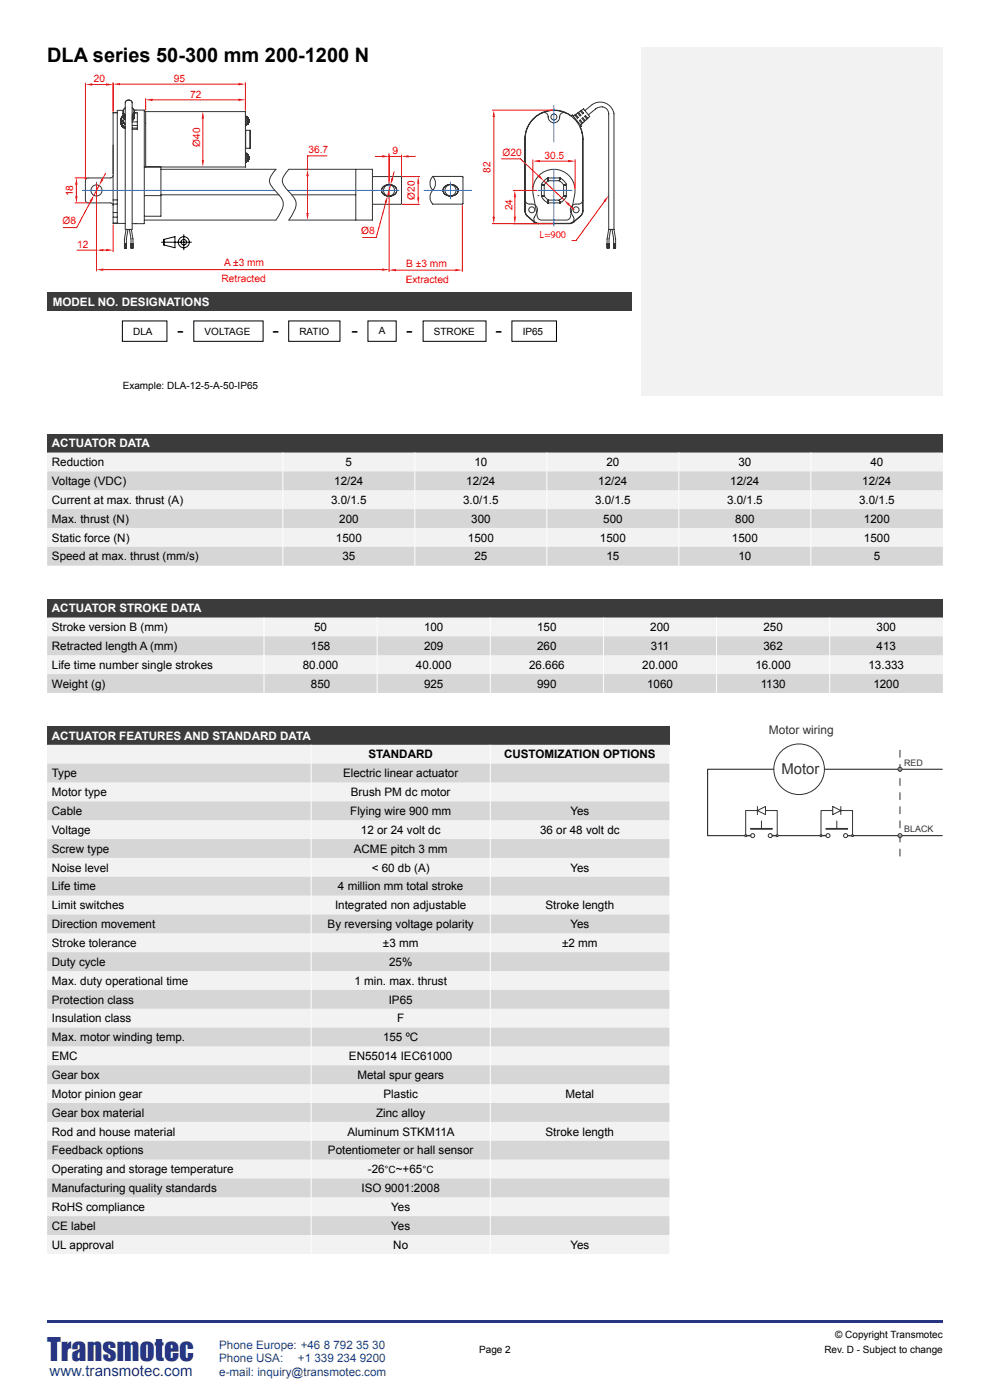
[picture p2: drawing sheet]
<svg xmlns="http://www.w3.org/2000/svg" width="210mm" height="297mm" viewBox="0 0 210 297" stroke-linecap="round" stroke-linejoin="round" font-family="sans-serif">
<path d="M10 280h190v.5h-190z" fill="#283583"/>
<path d="M136 10h64v74h-64z" fill="#f2f2f2"/>
<g fill="#3c3b3b">
<path d="M10 62h124v4h-124z"/>
<path d="M10 92h190v4h-190z"/>
</g>
<path d="M10 96h50v4h-50zM60 96h28v4h-28zM88 96h28v4h-28zM116 96h28v4h-28zM144 96h28v4h-28zM172 96h28v4h-28zM10 104h50v4h-50zM60 104h28v4h-28zM88 104h28v4h-28zM116 104h28v4h-28zM144 104h28v4h-28zM172 104h28v4h-28zM10 112h50v4h-50zM60 112h28v4h-28zM88 112h28v4h-28zM116 112h28v4h-28zM144 112h28v4h-28zM172 112h28v4h-28z" fill="#f2f2f2"/>
<path d="M10 100h50v4h-50zM60 100h28v4h-28zM88 100h28v4h-28zM116 100h28v4h-28zM144 100h28v4h-28zM172 100h28v4h-28zM10 108h50v4h-50zM60 108h28v4h-28zM88 108h28v4h-28zM116 108h28v4h-28zM144 108h28v4h-28zM172 108h28v4h-28zM10 116h50v4h-50zM60 116h28v4h-28zM88 116h28v4h-28zM116 116h28v4h-28zM144 116h28v4h-28zM172 116h28v4h-28z" fill="#d6d6d6"/>
<path d="M60 96v24M88 96v24M116 96v24M144 96v24M172 96v24" fill="none" stroke="#fff" stroke-width=".21"/>
<path d="M10 127h190v4h-190z" fill="#3c3b3b"/>
<path d="M10 131h46v4h-46zM56 131h24v4h-24zM80 131h24v4h-24zM104 131h24v4h-24zM128 131h24v4h-24zM152 131h24v4h-24zM176 131h24v4h-24zM10 139h46v4h-46zM56 139h24v4h-24zM80 139h24v4h-24zM104 139h24v4h-24zM128 139h24v4h-24zM152 139h24v4h-24zM176 139h24v4h-24z" fill="#f2f2f2"/>
<path d="M10 135h46v4h-46zM56 135h24v4h-24zM80 135h24v4h-24zM104 135h24v4h-24zM128 135h24v4h-24zM152 135h24v4h-24zM176 135h24v4h-24zM10 143h46v4h-46zM56 143h24v4h-24zM80 143h24v4h-24zM104 143h24v4h-24zM128 143h24v4h-24zM152 143h24v4h-24zM176 143h24v4h-24z" fill="#d6d6d6"/>
<path d="M56 131v16M80 131v16M104 131v16M128 131v16M152 131v16M176 131v16" fill="none" stroke="#fff" stroke-width=".21"/>
<path d="M10 154h132v4h-132z" fill="#3c3b3b"/>
<path d="M10 158h56v4h-56zM66 158h38v4h-38zM104 158h38v4h-38zM10 166h56v4h-56zM66 166h38v4h-38zM104 166h38v4h-38zM10 174h56v4h-56zM66 174h38v4h-38zM104 174h38v4h-38zM10 182h56v4h-56zM66 182h38v4h-38zM104 182h38v4h-38zM10 190h56v4h-56zM66 190h38v4h-38zM104 190h38v4h-38zM10 198h56v4h-56zM66 198h38v4h-38zM104 198h38v4h-38zM10 206h56v4h-56zM66 206h38v4h-38zM104 206h38v4h-38zM10 214h56v4h-56zM66 214h38v4h-38zM104 214h38v4h-38zM10 222h56v4h-56zM66 222h38v4h-38zM104 222h38v4h-38zM10 230h56v4h-56zM66 230h38v4h-38zM104 230h38v4h-38zM10 238h56v4h-56zM66 238h38v4h-38zM104 238h38v4h-38zM10 246h56v4h-56zM66 246h38v4h-38zM104 246h38v4h-38zM10 254h56v4h-56zM66 254h38v4h-38zM104 254h38v4h-38zM10 262h56v4h-56zM66 262h38v4h-38zM104 262h38v4h-38z" fill="#f2f2f2"/>
<path d="M10 162h56v4h-56zM66 162h38v4h-38zM104 162h38v4h-38zM10 170h56v4h-56zM66 170h38v4h-38zM104 170h38v4h-38zM10 178h56v4h-56zM66 178h38v4h-38zM104 178h38v4h-38zM10 186h56v4h-56zM66 186h38v4h-38zM104 186h38v4h-38zM10 194h56v4h-56zM66 194h38v4h-38zM104 194h38v4h-38zM10 202h56v4h-56zM66 202h38v4h-38zM104 202h38v4h-38zM10 210h56v4h-56zM66 210h38v4h-38zM104 210h38v4h-38zM10 218h56v4h-56zM66 218h38v4h-38zM104 218h38v4h-38zM10 226h56v4h-56zM66 226h38v4h-38zM104 226h38v4h-38zM10 234h56v4h-56zM66 234h38v4h-38zM104 234h38v4h-38zM10 242h56v4h-56zM66 242h38v4h-38zM104 242h38v4h-38zM10 250h56v4h-56zM66 250h38v4h-38zM104 250h38v4h-38zM10 258h56v4h-56zM66 258h38v4h-38zM104 258h38v4h-38z" fill="#d6d6d6"/>
<path d="M66 158v108M104 158v108" fill="none" stroke="#fff" stroke-width=".21"/>
<path d="M26 68.1h9.4v4.3h-9.4zM41.1 68.1h14.7v4.3h-14.7zM61.2 68.1h10.9v4.3h-10.9zM78 68.1h6v4.3h-6zM89.8 68.1h13.3v4.3h-13.3zM108.6 68.1h9.4v4.3h-9.4z" fill="none" stroke="#000" stroke-width=".21"/>
<circle cx="169.5" cy="163.2" r="5.4" fill="none" stroke="#333" stroke-width=".21"/>
<path d="M164.9 177.1v.2h.2zM164.7 177.3h.2v-.2zM158.2 177.1v.2h.2zM158.2 177.1l-.2 .2h.2zM164.9 177.3h.2zM164.7 177.3h.2zM158.2 177.3h.2zM158 177.3h.2z" fill="#d6d6d6"/>
<g fill="none" stroke="#333" stroke-width=".21">
<path d="M158.4 177.3h.8M159.2 175.8h4.6v.1h-4.6zM160.7 171.1v1.7M160.7 172l1.7-.9v1.7zM160.7 172h-2.5v5.1M161.5 174.2v1.6M162.4 172h2.5v5.1M163.8 177.3h.9"/>
<circle cx="158.2" cy="177.3" r=".21"/>
<circle cx="159.7" cy="177.3" r=".43"/>
<circle cx="163.4" cy="177.3" r=".43"/>
<circle cx="164.9" cy="177.3" r=".21"/>
</g>
<path d="M164.1 163.2h-14v14.1h7.9M174.9 163.2h15.6M179.8 177.3h10.7M191.3 177.3h8.6M191.3 163.2h8.6" fill="none" stroke="#333" stroke-width=".24"/>
<path d="M158.4 177.3h.8M163.8 177.3h.9" fill="none" stroke="#333" stroke-width=".28"/>
<path d="M159.2 175.8h4.6" fill="none" stroke="#d6d6d6" stroke-width=".21"/>
<path d="M180.8 177.1v.2h.3zM180.6 177.3h.2v-.2zM174.2 177.1v.2h.2zM174.2 177.1l-.3 .2h.3zM180.8 177.3h.3zM180.6 177.3h.2zM174.2 177.3h.2zM173.9 177.3h.3z" fill="#d6d6d6"/>
<path d="M179.8 177.3h.8" fill="none" stroke="#adadad" stroke-width=".21"/>
<g fill="none" stroke="#333" stroke-width=".21">
<path d="M24 37.2a.59 .59 0 0 1-.6 .6h-4.7a.59 .59 0 0 0-.6 .5v4.2a.59 .59 0 0 0 .6 .5h4.7a.59 .59 0 0 1 .6 .6M24 23.9h.9M24.9 23.9h-.9v23.5h.9M25.6 25.9l.1 .3M25.6 25.6v.3M25.6 25.6v.2M25.6 25.5h.1M25.6 25.7h.1M25.6 26h.1M25.6 25.4l.1 .8M25.6 25.4h.1M25.6 25.8h.1"/>
<path d="M25.6 25.4v.1M25.6 25.8v.1M25.6 25.9h.1M25.6 26.1l.1 .1M25.7 25.9v.2M25.7 26.2v.2M25.7 26.2v.1M25.7 25.3l-.1 .2M25.7 26.2h.1M25.7 25.3l-.1 .1M25.7 26.3h.1M25.7 25.2h.1"/>
<path d="M25.7 26.3l.1 .1M25.7 25.2l-.1 .4M25.7 26.3l.1 .2M25.7 25.2l-.1 .2M25.7 26.1l.1 .1M25.7 26.4h.1M25.7 26.4l.1 .1M25.7 25.1v.1M25.7 26.1h.1M25.7 25.1v.2M25.7 26.2l.2 .2M25.7 26.2v-.2l.1 .2"/>
<path d="M25.7 26.4l.2 .2M25.8 26.5h.1M25.8 26.2h.1M25.8 26.2v.1M25.8 26.5v.1M25.8 26.2l.1 .2M25.8 26.5l.1 .2M25.8 25l-.1 .2M25.8 26.3h.1M25.8 26.6h.1M25.8 24.9l-.1 .2M25.8 26.3l.1 .1"/>
<path d="M25.8 24.9h.1M25.8 26.3l.1 .2M25.8 26.6l.1 .1M25.9 24.9h.1M25.9 26.6h.1M25.9 26.4h.1M25.9 24.9h-.1M25.9 26.4l.1 .2M25.9 24.8l-.1 .1M25.9 26.7h.1M25.9 26.5l.3 .2M25.9 26.7l.2 .2"/>
<path d="M25.9 26.5h.1M25.9 24.8h.1M25.9 24.8l-.2 .3M26 26.5l.1 .2M26 26.8l.1 .1M26 26.8h.1M26 26.8l.2 .2M26 26.5h.1M26 26.6h.1M26 26.6l.3 .2M26 24.7h.1M26.1 24.7l-.2 .2"/>
<path d="M26.1 24.7l-.3 .3M26.1 26.6h.1M26.1 24.7h.1M26.1 26.9h.1M26.1 24.7l-.2 .1M26.1 26.9l.1 .1M26.1 25.6h.1M26.1 23.9l.1 .4 .4 .3M26.1 24.1l.1 .4 .4 .4M26.1 24.1l.1 .7 .4 .3M26.1 24.6l.1 .4 .4 .4M26.1 24.6l.1 1.3"/>
<path d="M26.1 25.6l.1 .2M26.1 26.9l.2 .2M26.1 25.8l.1 .2M26.1 24.5v.1M26.1 24v.1M26.1 25.8h.1M26.2 25.8l.1 .2M26.2 23.4h-1.3v24M26.2 27h.1M26.2 23.9l.4 .5M26.2 23.4v.5M26.2 25.8v.1"/>
<path d="M26.2 25.9v.1M26.2 25.9h.1M26.2 26.7l.4 .3M26.2 26.7l.2 .2M26.2 27l.2 .2M26.2 26.8h.1M26.2 26l.1 .1M26.2 26.8l.2 .1M26.2 26h.1M26.3 27l.2 .2M26.3 26.1l.1 .1M26.3 26.1h.1"/>
<path d="M26.3 26.8h.1M26.3 27.1h.1M26.3 26.8l.2 .2M26.3 26.1l.2 .2M26.3 26.2h.1M26.4 26.9h.1M26.4 27.1h.1M26.4 26.2l-.1-.1 .1 .2M26.4 26.2h.1M26.4 26.9l.2 .1M26.4 27.1l.1 .1M26.4 27.2h.1"/>
<path d="M26.4 26.9l.1 .1M26.4 26.3l.2 .1M26.5 26.3v.1M26.5 26.3l.1 .1M26.5 26.9h.1M26.5 27h.1M26.5 27.2h.1M26.6 27h.1M26.6 22.9l-.4 .5M26.8 21.4a.77 .77 0 0 1 1.2 .4v26.9h-1.4v-26.9zM28 26.6h1.1M28 25.9h1.1"/>
<path d="M28 27.2h1.1M28 22.9l.3 .3 .2 .4M28 25.4h.1M28 25.1h.1M28 24.9h.1M28 24.6h.1M28.4 23.4h2.2v24h-2.6M28.4 24.3l-.4 .6M28.5 24v.1M28.5 24.5v.1M28.5 23.9h.6v3.5h-1.1M28.5 24.6l-.1 .7-.4 .3"/>
<path d="M28.5 24.6l-.1 .5-.4 .3M28.5 24.1a.96 .96 0 0 1-.5 1M28.5 23.6l-.1 .7-.4 .3M28.5 23.6l-.2 .5-.3 .3M28.5 24.1v.3M28.7 23.9h.1M30.6 23.6h.3v11.8M30.6 35.4h21.6M31 23.7h21.1v11.7M34.1 35.9h24.4M34.1 35.4v10.5h-3.5M52.1 27.6h.1"/>
<path d="M52.1 24.6h.2v2h-.2M52.1 32.5h.2v2h-.2M52.1 31.5h.1M52.1 27.6h.9M52.1 31.5h.9M52.1 27.6v3.9M52.3 32.7h.1M52.3 32.7h.2M52.3 34.3h.1M52.3 26.4h.1M52.3 24.9h.1M52.3 34.2v.1"/>
<path d="M52.4 24.9h.1M52.4 32.7h.1M52.4 26.4h-.1M52.4 34.2l-.1 .1M52.4 34.2h-.1M52.4 26.4h.1M52.4 34.2h.1M52.5 24.9h.1M52.5 34.2h-.1M52.5 26.4h-.1M52.5 32.7v.1M52.5 32.7l.1 .1"/>
<path d="M52.5 32.7h.1M52.5 26.4h.1M52.5 34.2h.1M52.5 24.9v.1M52.5 24.9l.1 .1M52.5 32.8l.1 .1M52.5 26.3v.1M52.5 25h.1M52.6 26.3l-.1 .1M52.6 34.1h.1M52.6 25v.1M52.6 32.8v.1"/>
<path d="M52.6 34.1l-.1 .1M52.6 26.3h.1M52.6 32.8v.2M52.6 26.3h-.1M52.6 32.9h.1M52.6 26.2v.1M52.6 25.1l.1 .1M52.6 26.2h.1M52.6 32.9l.1 .1M52.6 25.1h.1M52.6 34h.1M52.6 25.1l.1 .3"/>
<path d="M52.6 26.1v.1M52.7 33v.2M52.7 25.5v.3M52.7 25.5v.1M52.7 25.8h.1M52.7 26.1h.1M52.7 33.9h.1M52.7 33.6h.1M52.7 33.9l-.1 .1M52.7 33.3v.3M52.7 33.3h.1M52.7 33v.3"/>
<path d="M52.7 33v.1M52.7 25.5h.1M52.7 25.2v.1M52.7 25.2v.2M52.7 26.1l-.1 .1M52.7 25.6h.1M52.7 33.9l-.1 .2M52.7 25.7v.1M52.7 25.2h.1M52.7 33h.1M52.7 25.3h.1M52.7 26v.1"/>
<path d="M52.7 33.8v.1M52.7 25.3v.2M52.7 25.4h.1M52.7 33.2v.1M52.7 33.7l-.1 .3M52.7 25.9v.2M52.7 33.7h.1M52.7 25.8v.2M52.7 33.6v.3M52.7 25.9h.1M53 27.6v3.9M61.3 35.9h17.7v10.8h-17.7"/>
<path d="M75.5 35.9v10.8M79.1 37.5h5.9l.2 .1-.1 5.7h-6M81.3 39.7l.9-.5 1 .1 .8 .6 .2 .4-.1 .5-.4 .4-.5 .3-.7 .1-.7-.1-.5-.4-.3-.4v-.5zM91.8 37.4a2.13 2.13 0 0 0 0 3M91.8 37.4h6.3l.1 .2v5.7h-6.4a2.13 2.13 0 0 1 0-2.9M91.8 37.4a2.13 2.13 0 0 1 0 3M94.3 39.6l.9-.4 1.1 .1 .8 .6v.8l-.3 .4-.5 .4-.7 .1-.7-.1-.6-.4-.3-.4v-.6zM111.3 29.5v15.2M111.3 29.5a6.2 6.2 0 0 1 3.4-5.5 6.2 6.2 0 0 1 6.5 .6l.2-.2 1.9 2.4-.2 .2 .4 1 .2 1.5M111.3 29.5h.1M111.4 29.5v15.2M111.4 29.5a6.1 6.1 0 0 1 6.1-6.1 6.1 6.1 0 0 1 6.1 6.1"/>
<path d="M114.1 37.5a4.5 4.5 0 0 1 5.3-1.1 4.5 4.5 0 0 1 2.5 4.8l-.9 4.8a.88 .88 0 0 1-.9 .7h-5.2a.88 .88 0 0 1-.9-.7l-1-5.6a4.5 4.5 0 0 1 1.1-2.9zM114.9 39.1l.2 .1M114.9 39.1v2.6M114.9 39.1h.1M114.9 39.1l.4 .1M115 39.1h.1M115 39.2h.1M115 23.9a1.02 1.02 0 0 1 1.3 1.3 1.24 1.24 0 0 0 1.5 .8 1.24 1.24 0 0 0 .9-1.4 .88 .88 0 0 1 1.3-.7M115.1 39.2l.3 .1M115.1 39.2h.1M115.2 39.2h.1M115.2 39.2l.2 .1"/>
<path d="M115.3 39.2h.1M115.3 39.2l.1 .1M115.4 39.3v2.2M116.2 37.8h.1M116.2 37.8l-.9 .7-.4 .6M116.2 37.8h2.6M116.2 37.8l.1 .4M116.2 37.8v.1M116.2 37.8l.1 .2M116.2 37.8l.2 .5M116.3 37.9v.4M116.3 38v.1"/>
<path d="M116.3 38.1v.1M116.3 38.2l.1 .1M116.3 38.2h.1M116.3 38.3h.1M116.4 38.3l-1 1M116.4 38.3h2.2M118.6 38.3l1 1M118.6 38.3h.1M118.7 38.3h-.1M118.7 38.3h.1M118.7 38.1v.1M118.7 38.1h.1"/>
<path d="M118.7 38v.1M118.7 38l-.1 .3M118.7 37.9h.1M118.7 37.9v.1M118.8 37.8l-.1 .1M118.8 37.8h.1M118.8 37.8l-.1 .2M118.8 37.8l-.1 .5M118.8 37.8l-.2 .5M118.8 37.8l.9 .7 .4 .6M119.6 39.3v2.2M119.6 39.3h.1"/>
<path d="M119.6 39.2v.1M119.7 39.2h-.1M119.7 39.2h.1M119.7 39.2l-.1 .1M119.8 39.2h-.1M119.8 39.2h.1M119.9 39.2h.1M119.9 39.2h-.2M119.9 39.2l-.3 .1M119.9 39.2h-.3M120 39.2h.1M120.1 39.1l-.1 .1"/>
<path d="M120.1 39.1l-.2 .1M120.1 39.1l-.4 .1M120.1 39.1h.1M120.1 39.1v2.6M121.6 24.6l2.2-1.5 1.3 1.6-2 1.8M122.1 24.3l.6 .6-.2 .2-.6-.7M122.7 23.8l.5 .7-.2 .1-.5-.6M123.3 23.4l.5 .6-.2 .1-.5-.5M123.6 29.5h.1M123.6 29.5v15.2M123.6 26.1l-.5-.7-.2 .2 .5 .7M123.7 29.5v15.2"/>
<path d="M124.1 23.4l1.5-1.2a2.96 2.96 0 0 1 4.6 1.9v24.6M124.1 25.6l-.4-.6-.2 .1 .5 .7M124.7 25.1l-.5-.6-.2 .2 .5 .6M124.8 24.4l1.6-1.3a1.64 1.64 0 0 1 1.7-.3 1.64 1.64 0 0 1 1 1.3v24.6M24 43.3h.9M24 42.4h.9M24 45.1h.9M24 46.1h.9M24 47.4h.9M24.9 47.4h1.7M26.4 51.7h.4M26.5 51.7l-.1 .1"/>
<path d="M26.6 51.7l-.2 .2M26.7 51.7l-.3 .4M26.7 48.7l-.3 2v1.9h.4v-.9M26.8 52.6h-.1M26.8 52.4l-.2 .2M26.8 52.3l-.3 .3M26.8 52.2l-.4 .4M26.8 52l-.4 .5M26.8 51.9l-.4 .4M26.8 51.8l-.4 .4M27.2 48.7l-.4 2v1M27.4 48.7l.4 2v1"/>
<path d="M27.8 51.7h.4M27.8 51.7v.9M27.9 48.7l.3 2v1.9h-.4M27.9 51.7l-.1 .1M28 51.7l-.2 .3M28.2 51.7l-.4 .4M28.2 52.6h.1M28.2 52.5l-.2 .1M28.2 52.4l-.3 .2M28.2 52.2l-.4 .4M28.2 52.1l-.4 .4M28.2 52l-.4 .4"/>
<path d="M28.2 51.8l-.4 .4M30.6 41.5h3.5M30.6 46.7h27.9M34.1 41.3h25.1M61.9 41.3h13.6M111.3 44.7h.1M111.3 44.7l.2 .6 .3 .5M111.4 44.7l.1 .6 .4 .5M111.4 42.4a1.17 1.17 0 0 0 1.6 .9l.2 .1a1.22 1.22 0 0 1 .7 1.7l-.6 1a.88 .88 0 0 0 .6 1.3M111.8 45.8l1.5 1.3M111.9 45.8l1.4 1.2M111.9 45.8h-.1"/>
<path d="M113.3 47.1l.9 .3M113.3 47l.9 .4M113.3 47v.1M114.1 41.5h.1M114.2 47.4h.1M114.2 47.4h6.6M114.9 41.7l.4 .6 .9 .7M114.9 41.7h.1M115.1 41.6h.1M115.1 41.6l-.1 .1M115.2 41.6h-.1M115.3 41.6h.1"/>
<path d="M115.3 41.6h-.1M115.3 41.6l-.4 .1M115.4 41.6h.1M115.4 41.5l-.2 .1M115.4 41.5l-.5 .2M115.4 41.5l1 1M115.4 41.5l-.1 .1M116.2 43h2.6M116.2 43h.1M116.3 42.9h.1M116.3 42.8l-.1 .1M116.3 42.8l-.1 .2"/>
<path d="M116.3 42.8h.1M116.3 42.7v.1M116.3 42.6h.1M116.3 42.5h.1M116.3 42.5l-.1 .5M116.3 42.5v.1M116.3 42.5v.3M116.4 42.5h.1M116.4 42.5h-.1M116.4 42.5l-.1 .3M116.4 42.5h2.2M116.4 42.5l-.2 .5"/>
<path d="M118.6 42.5l.1 .1M118.6 42.5h.1M118.7 42.5v.1M118.7 42.6l.1 .4M118.7 42.6h.1M118.7 42.6l.1 .3-.1-.1M118.7 42.7l.1 .3M118.7 42.7v.1M118.7 42.7h.1M118.7 42.9l.1 .1M118.7 42.9h.1M118.8 43h.1"/>
<path d="M119.6 41.5l.5 .2M119.6 41.5l-1 1M119.6 41.5l.2 .1M119.6 41.5h.1M119.6 41.6h.1M119.7 41.6h.2M119.7 41.6h.1M119.8 41.6l.3 .1-.1-.1M120 41.7h.1M120.1 41.7h.1M120.1 41.7l-.4 .6-.9 .7M120.8 47.4h.1"/>
<path d="M121.7 47l-.9 .4M121.7 47v.1M121.7 47.1l-.9 .3M123.1 45.8l-1.4 1.2M123.1 45.8h.1M123.2 45.8l-1.5 1.3M123.6 44.7h.1M123.6 44.7l-.1 .6-.4 .5M123.6 42.4a1.01 1.01 0 0 1-1.4 .9 1.22 1.22 0 0 0-1.1 1.8l.6 1.1a.88 .88 0 0 1-.6 1.2M123.7 44.7l-.2 .6-.3 .5M128.8 51.7l.4 .1-.4 .4M128.8 51.7v.1"/>
<path d="M129 51.7l-.2 .2M129.1 51.7l-.3 .4M129.1 48.7l-.3 2v1.9h.4v-1.9l.3-2M129.1 48.7h1.1M129.2 52.6h-.1M129.2 52.4l-.2 .2M129.2 52.3l-.4 .3M129.2 52.2l-.4 .4M129.2 52l-.4 .5M129.2 51.9l-.4 .4M129.8 48.7l.4 2v1M130.2 51.7h.3l-.3 .4"/>
<path d="M130.2 52.6h.4M130.2 51.7v.9M130.2 48.7l.4 2v1.9M130.3 51.7l-.1 .1M130.4 51.7l-.2 .3M130.6 52.6h.1M130.6 52.5l-.2 .1M130.6 52.4l-.3 .2M130.6 52.2l-.4 .4M130.6 52.1l-.4 .4M130.6 52l-.4 .4M130.6 51.8l-.4 .4"/>
<path d="M175.2 175.8h4.6v.1h-4.6zM176.6 172h-2.4v5.1M176.6 171.1l1.8 .9-1.8 .8zM177.5 174.2v1.6M178.4 172h2.4v5.1M178.4 171.1v1.7M179.8 177.3h.8"/>
<circle cx="117.5" cy="24.8" r=".63"/>
<circle cx="20.5" cy="40.4" r="1.18"/>
<circle cx="82.5" cy="40.4" r="1.18"/>
<circle cx="95.6" cy="40.4" r="1.18"/>
<circle cx="112.8" cy="44.5" r=".63"/>
<circle cx="122.2" cy="44.5" r=".63"/>
<circle cx="174.2" cy="177.3" r=".21"/>
<circle cx="175.6" cy="177.3" r=".43"/>
<circle cx="179.4" cy="177.3" r=".43"/>
<circle cx="180.8" cy="177.3" r=".21"/>
<circle cx="190.9" cy="177.3" r=".43"/>
<circle cx="190.9" cy="163.2" r=".43"/>
</g>
<path d="M175.2 175.8h4.6" fill="none" stroke="#d6d6d6" stroke-width=".21"/>
<path d="M165.1 177.3h8.8" fill="none" stroke="#333" stroke-width=".24"/>
<path d="M174.4 177.3h.8" fill="none" stroke="#333" stroke-width=".28"/>
<path d="M190.9 159.2v22.4" fill="none" stroke="#333" stroke-width=".21" stroke-dasharray="1.5 1.5"/>
<path d="M20.5 38.6v3.6M82.5 38.6v3.6M95.6 38.6v3.5M117.5 22.4v7.7M117.5 35.9v12.1M61 40.4h23.7M90 40.4h10M114.1 40.4h7.2" fill="none" stroke="#0080ff" stroke-width=".21"/>
<path d="M17.5 40.4h40.8" fill="none" stroke="#0080ff" stroke-width=".21" stroke-dasharray="22.3 0 0 0"/>
<path d="M82.5 32.6v5.7M106.4 33.7h4l3.9 3.7M115.4 38.4l4.2 4M120.7 43.4l1.1 1" fill="none" stroke="#f00" stroke-width=".21"/>
<g fill="#f00">
<path d="M119.6 42.4l1.3 .8-.4 .4z"/>
<path d="M114.5 37.2l.9 1.2-1.3-.8z"/>
<path d="M128.1 42.5l1-1-.6 1.3z"/>
</g>
<path d="M21 39.4l-1.1 2M22.4 36.8l-.7 1.3M19.2 42.7l-2.9 5.6h-2.9M128.3 42.7l-6.1 8.3h-.9" fill="none" stroke="#f00" stroke-width=".21"/>
<g fill="#f00">
<path d="M21.5 37.9l.4 .3-.9 1.2z"/>
<path d="M19.9 41.4l-.5 1.4-.4-.2z"/>
</g>
<path d="M82.8 39.3l-.6 2.2M83.6 36.4l-.4 1.4M81.8 42.9l-2 7.5h-2.9" fill="none" stroke="#f00" stroke-width=".21"/>
<g fill="#f00">
<path d="M83 37.8l.5 .1-.7 1.4z"/>
<path d="M82.2 41.5l-.1 1.5-.5-.1z"/>
</g>
<path d="M58.5 35.9l-.3 .4a2.35 2.35 0 0 0-.2 3.7l.5 .5a3.5 3.5 0 0 1 1.5 3.4l-.4 1.1-1.1 1.7M61.3 35.9l-.4 .4a2.35 2.35 0 0 0-.2 3.7l.5 .5a3.5 3.5 0 0 1 1.5 3.4l-.4 1.1-1 1.7" fill="none" stroke="#333" stroke-width=".21"/>
<path d="M104.4 23.4h12.8M104.7 24.8v21.2M104.4 47.5h12.8" fill="none" stroke="#f00" stroke-width=".21"/>
<g fill="#f00">
<path d="M104.7 23.4l.3 1.4h-.5z"/>
<path d="M104.5 46h.5l-.3 1.4z"/>
</g>
<path d="M108.9 47.4h8.3M108.9 40.4h4.9M109.2 41.9v4.1" fill="none" stroke="#f00" stroke-width=".21"/>
<g fill="#f00">
<path d="M109 46h.5l-.3 1.4z"/>
<path d="M109.2 40.4l.3 1.5h-.5z"/>
</g>
<path d="M15.9 37.8h2.5M16.2 39.2v2.4M15.9 43h2.5" fill="none" stroke="#f00" stroke-width=".21"/>
<g fill="#f00">
<path d="M16.2 37.8l.2 1.4h-.4z"/>
<path d="M16 41.6h.4l-.2 1.4z"/>
</g>
<path d="M20.5 38.9v14.5M16.3 53.1h4.2M21.9 53.1h.6M24 47.7v5.7" fill="none" stroke="#f00" stroke-width=".21"/>
<g fill="#f00">
<path d="M22.5 52.8l1.5 .3-1.5 .2z"/>
<path d="M20.5 53.1l1.4-.3v.5z"/>
</g>
<path d="M79.6 33.2h1.5M82.5 32.9v6M82.5 33.2h2.7M85.2 32.9v4.4M86.6 33.2h1.5" fill="none" stroke="#f00" stroke-width=".21"/>
<g fill="#f00">
<path d="M85.2 33.2l1.4-.3v.5z"/>
<path d="M81.1 32.9l1.4 .3-1.4 .2z"/>
</g>
<path d="M20.5 38.9v18.6M21.9 57.2h59.2M82.5 40.7v16.8" fill="none" stroke="#f00" stroke-width=".21"/>
<g fill="#f00">
<path d="M20.5 57.2l1.4-.2v.5z"/>
<path d="M81.1 57l1.4 .2-1.4 .3z"/>
</g>
<path d="M43 25.1v8.9" fill="none" stroke="#f00" stroke-width=".21"/>
<g fill="#f00">
<path d="M43 23.7l.3 1.4h-.5z"/>
<path d="M42.8 34h.5l-.3 1.4z"/>
</g>
<path d="M64.9 35.9h.2M65.2 37.4v7.8M69.3 33.1h-4.1v2.8" fill="none" stroke="#f00" stroke-width=".21"/>
<g fill="#f00">
<path d="M65 45.2h.5l-.3 1.5z"/>
<path d="M65.2 35.9l.3 1.5h-.5z"/>
</g>
<path d="M82.5 57.5v.1M84 57.3h12.6M98.1 43.6v14" fill="none" stroke="#f00" stroke-width=".21"/>
<g fill="#f00">
<path d="M82.5 57.3l1.5-.3v.5z"/>
<path d="M96.6 57l1.5 .3-1.5 .2z"/>
</g>
<path d="M113 33.9v6.2M114.5 34.2h6M122 33.9v6.2" fill="none" stroke="#f00" stroke-width=".21"/>
<g fill="#f00">
<path d="M113 34.2l1.5-.3v.5z"/>
<path d="M120.5 33.9l1.5 .3-1.5 .2z"/>
</g>
<path d="M85.3 37.5h3.7M88.7 38.9v3M85.3 43.3h3.7" fill="none" stroke="#f00" stroke-width=".21"/>
<g fill="#f00">
<path d="M88.7 37.5l.3 1.4h-.5z"/>
<path d="M88.5 41.9h.5l-.3 1.4z"/>
</g>
<path d="M18.1 17.6v20.4M19.6 17.9h2.9M24 17.6v6" fill="none" stroke="#f00" stroke-width=".21"/>
<g fill="#f00">
<path d="M18.1 17.9l1.5-.2v.5z"/>
<path d="M22.5 17.7l1.5 .2-1.5 .3z"/>
</g>
<path d="M24 17.6v6M25.5 17.9h25.1M52.1 17.6v5.8" fill="none" stroke="#f00" stroke-width=".21"/>
<g fill="#f00">
<path d="M24 17.9l1.5-.3v.5z"/>
<path d="M50.6 17.6l1.5 .3-1.5 .2z"/>
</g>
<path d="M30.9 20.9v2.5M32.4 21.2h18.2M52.1 20.9v2.5" fill="none" stroke="#f00" stroke-width=".21"/>
<g fill="#f00">
<path d="M30.9 21.2l1.5-.3v.5z"/>
<path d="M50.6 20.9l1.5 .3-1.5 .2z"/>
</g>
<g fill="none" stroke="#000" stroke-width=".21">
<path d="M34.3 51.4h6.3M34.8 50.8l2.3-.6v2.4l-2.3-.6zM39 49.8v3.2"/>
<circle cx="39" cy="51.4" r="1.18"/>
<circle cx="39" cy="51.4" r=".59"/>
</g>
<text font-size="6.3" fill="#283583" x="10" y="288.8">Transmotec</text>
<g font-size="4.2">
<text x="10" y="13.1">DLA series 50-300 mm 200-1200 N</text>
<text x="37.6" y="71.5">-</text>
<text x="57.8" y="71.5">-</text>
<text x="74.5" y="71.6">-</text>
<text x="86.1" y="71.5">-</text>
<text x="105.1" y="71.6">-</text>
</g>
<text font-size="3.2" fill="#333" x="165.8" y="164.3">Motor</text>
<text font-size="3.2" fill="#283583" x="10.5" y="291.9">www.transmotec.com</text>
<g font-size="2.5" fill="#fff">
<text x="11.2" y="64.9">MODEL NO. DESIGNATIONS</text>
<text x="11" y="94.9">ACTUATOR DATA</text>
<text x="11" y="129.9">ACTUATOR STROKE DATA</text>
<text x="11" y="156.9">ACTUATOR FEATURES AND STANDARD DATA</text>
</g>
<g font-size="2.5">
<text x="11" y="98.9">Reduction</text>
<text x="73.3" y="98.9">5</text>
<text x="100.6" y="98.9">10</text>
<text x="128.6" y="98.9">20</text>
<text x="156.6" y="98.9">30</text>
<text x="184.6" y="98.9">40</text>
<text x="11" y="102.9">Voltage (VDC)</text>
<text x="11" y="106.9">Current at max. thrust (A)</text>
<text x="70.2" y="106.9">3.0/1.5</text>
<text x="70.9" y="102.9">12/24</text>
<text x="98.2" y="106.9">3.0/1.5</text>
<text x="98.9" y="102.9">12/24</text>
<text x="126.2" y="106.9">3.0/1.5</text>
<text x="126.9" y="102.9">12/24</text>
<text x="154.2" y="106.9">3.0/1.5</text>
<text x="154.9" y="102.9">12/24</text>
<text x="182.2" y="106.9">3.0/1.5</text>
<text x="182.9" y="102.9">12/24</text>
<text x="11" y="110.9">Max. thrust (N)</text>
<text x="72" y="110.9">200</text>
<text x="100" y="110.9">300</text>
<text x="128" y="110.9">500</text>
<text x="156" y="110.9">800</text>
<text x="183.3" y="110.9">1200</text>
<text x="11" y="114.9">Static force (N)</text>
<text x="11" y="118.9">Speed at max. thrust (mm/s)</text>
<text x="71.3" y="114.9">1500</text>
<text x="72.6" y="118.9">35</text>
<text x="99.3" y="114.9">1500</text>
<text x="100.6" y="118.9">25</text>
<text x="127.3" y="114.9">1500</text>
<text x="128.6" y="118.9">15</text>
<text x="155.3" y="114.9">1500</text>
<text x="156.6" y="118.9">10</text>
<text x="183.3" y="114.9">1500</text>
<text x="185.3" y="118.9">5</text>
<text x="11" y="133.9">Stroke version B (mm)</text>
<text x="11" y="137.9">Retracted length A (mm)</text>
<text x="65.9" y="137.9">158</text>
<text x="66.6" y="133.9">50</text>
<text x="89.9" y="133.9">100</text>
<text x="89.9" y="137.9">209</text>
<text x="113.9" y="133.9">150</text>
<text x="113.9" y="137.9">260</text>
<text x="137.9" y="133.9">200</text>
<text x="138" y="137.9">311</text>
<text x="161.9" y="133.9">250</text>
<text x="161.9" y="137.9">362</text>
<text x="185.9" y="133.9">300</text>
<text x="185.9" y="137.9">413</text>
<text x="11" y="141.9">Life time number single strokes</text>
<text x="64.2" y="141.9">80.000</text>
<text x="88.2" y="141.9">40.000</text>
<text x="112.2" y="141.9">26.666</text>
<text x="136.2" y="141.9">20.000</text>
<text x="160.2" y="141.9">16.000</text>
<text x="184.2" y="141.9">13.333</text>
<text x="11" y="145.9">Weight (g)</text>
<text x="65.9" y="145.9">850</text>
<text x="89.9" y="145.9">925</text>
<text x="113.9" y="145.9">990</text>
<text x="137.3" y="145.9">1060</text>
<text x="161.4" y="145.9">1130</text>
<text x="185.3" y="145.9">1200</text>
<text x="78.2" y="160.9">STANDARD</text>
<text x="106.9" y="160.9">CUSTOMIZATION OPTIONS</text>
<text x="11" y="164.9">Type</text>
<text x="72.8" y="164.9">Electric linear actuator</text>
<text x="11" y="168.9">Motor type</text>
<text x="11" y="172.9">Cable</text>
<text x="74.3" y="172.9">Flying wire 900 mm</text>
<text x="74.4" y="168.9">Brush PM dc motor</text>
<text x="121" y="172.9">Yes</text>
<text x="11" y="176.9">Voltage</text>
<text x="76.6" y="176.9">12 or 24 volt dc</text>
<text x="114.6" y="176.9">36 or 48 volt dc</text>
<text x="11" y="180.9">Screw type</text>
<text x="11" y="184.9">Noise level</text>
<text x="75.1" y="180.9">ACME pitch 3 mm</text>
<text x="78.9" y="184.9">&lt; 60 db (A)</text>
<text x="121" y="184.9">Yes</text>
<text x="11" y="188.9">Life time</text>
<text x="71.7" y="188.9">4 million mm total stroke</text>
<text x="11" y="196.9">Direction movement</text>
<text x="11" y="192.9">Limit switches</text>
<text x="69.5" y="196.9">By reversing voltage polarity</text>
<text x="71.1" y="192.9">Integrated non adjustable</text>
<text x="115.7" y="192.9">Stroke length</text>
<text x="121" y="196.9">Yes</text>
<text x="11" y="200.9">Stroke tolerance</text>
<text x="81.2" y="200.9">±3 mm</text>
<text x="119.2" y="200.9">±2 mm</text>
<text x="11" y="204.9">Duty cycle</text>
<text x="11" y="208.9">Max. duty operational time</text>
<text x="75.2" y="208.9">1 min. max. thrust</text>
<text x="82.5" y="204.9">25%</text>
<text x="11" y="212.9">Protection class</text>
<text x="82.5" y="212.9">IP65</text>
<text x="11" y="216.9">Insulation class</text>
<text x="11" y="220.9">Max. motor winding temp.</text>
<text x="81.3" y="220.9">155 ºC</text>
<text x="84.2" y="216.9">F</text>
<text x="11" y="224.9">EMC</text>
<text x="74" y="224.9">EN55014 IEC61000</text>
<text x="11" y="228.9">Gear box</text>
<text x="11" y="232.9">Motor pinion gear</text>
<text x="75.8" y="228.9">Metal spur gears</text>
<text x="81.4" y="232.9">Plastic</text>
<text x="120" y="232.9">Metal</text>
<text x="11" y="236.9">Gear box material</text>
<text x="79.8" y="236.9">Zinc alloy</text>
<text x="11" y="240.9">Rod and house material</text>
<text x="11" y="244.9">Feedback options</text>
<text x="69.6" y="244.9">Potentiometer or hall sensor</text>
<text x="73.7" y="240.9">Aluminum STKM11A</text>
<text x="115.7" y="240.9">Stroke length</text>
<text x="11" y="248.9">Operating and storage temperature</text>
<text x="78" y="248.9">-26</text>
<text x="84" y="248.9">~+65</text>
<text x="11" y="252.9">Manufacturing quality standards</text>
<text x="11" y="256.9">RoHS compliance</text>
<text x="76.7" y="252.9">ISO 9001:2008</text>
<text x="83" y="256.9">Yes</text>
<text x="11" y="260.9">CE label</text>
<text x="83" y="260.9">Yes</text>
<text x="11" y="264.9">UL approval</text>
<text x="83.4" y="264.9">No</text>
<text x="121" y="264.9">Yes</text>
</g>
<text font-size="2.5" fill="#333" x="163.1" y="155.8">Motor wiring</text>
<g font-size="2.5" fill="#283583">
<text x="46.5" y="286.2">Phone Europe: +46 8 792 35 30</text>
<text x="46.5" y="291.8">e-mail: inquiry@transmotec.com</text>
<text x="46.5" y="289">Phone USA:</text>
<text x="63.2" y="289">+1 339 234 9200</text>
</g>
<g font-size="2.2" fill="#f00">
<text x="19.9" y="17.4">20</text>
<text x="36.9" y="17.4">95</text>
<text x="40.3" y="20.7">72</text>
<text x="42.5" y="31.2" transform="rotate(-90 42.5 31.2)">Ø40</text>
<text x="65.4" y="32.4">36.7</text>
<text x="83.3" y="32.7">9</text>
<text x="106.6" y="33.1">Ø20</text>
<text x="115.5" y="33.7">30.5</text>
<text x="15.5" y="41.6" transform="rotate(-90 15.5 41.6)">18</text>
<text x="104.1" y="36.7" transform="rotate(-90 104.1 36.7)">82</text>
<text x="13.3" y="47.5">Ø8</text>
<text x="88" y="42.4" transform="rotate(-90 88 42.4)">Ø20</text>
<text x="108.7" y="44.6" transform="rotate(-90 108.7 44.6)">24</text>
<text x="16.4" y="52.6">12</text>
<text x="76.6" y="49.6">Ø8</text>
<text x="114.5" y="50.4">L=900</text>
<text x="47" y="59.9">Retracted</text>
<text x="47.5" y="56.5">A ±3 mm</text>
<text x="86.1" y="60">Extracted</text>
<text x="86.2" y="56.6">B ±3 mm</text>
</g>
<g font-size="2.1">
<text x="28.3" y="71">DLA</text>
<text x="43.4" y="71">VOLTAGE</text>
<text x="63.5" y="71">RATIO</text>
<text x="80.4" y="71">A</text>
<text x="92" y="71">STROKE</text>
<text x="110.9" y="71">IP65</text>
<text x="26" y="82.5">Example: DLA-12-5-A-50-IP65</text>
<text x="81.6" y="248.9">°C</text>
<text x="89.6" y="248.9">°C</text>
<text x="101.6" y="287">Page 2</text>
<text x="174.9" y="287">Rev. D - Subject to change</text>
<text x="177.1" y="283.8">© Copyright Transmotec</text>
</g>
<g font-size="1.9" fill="#333">
<text x="191.8" y="162.5">RED</text>
<text x="191.8" y="176.6">BLACK</text>
</g>
</svg>
